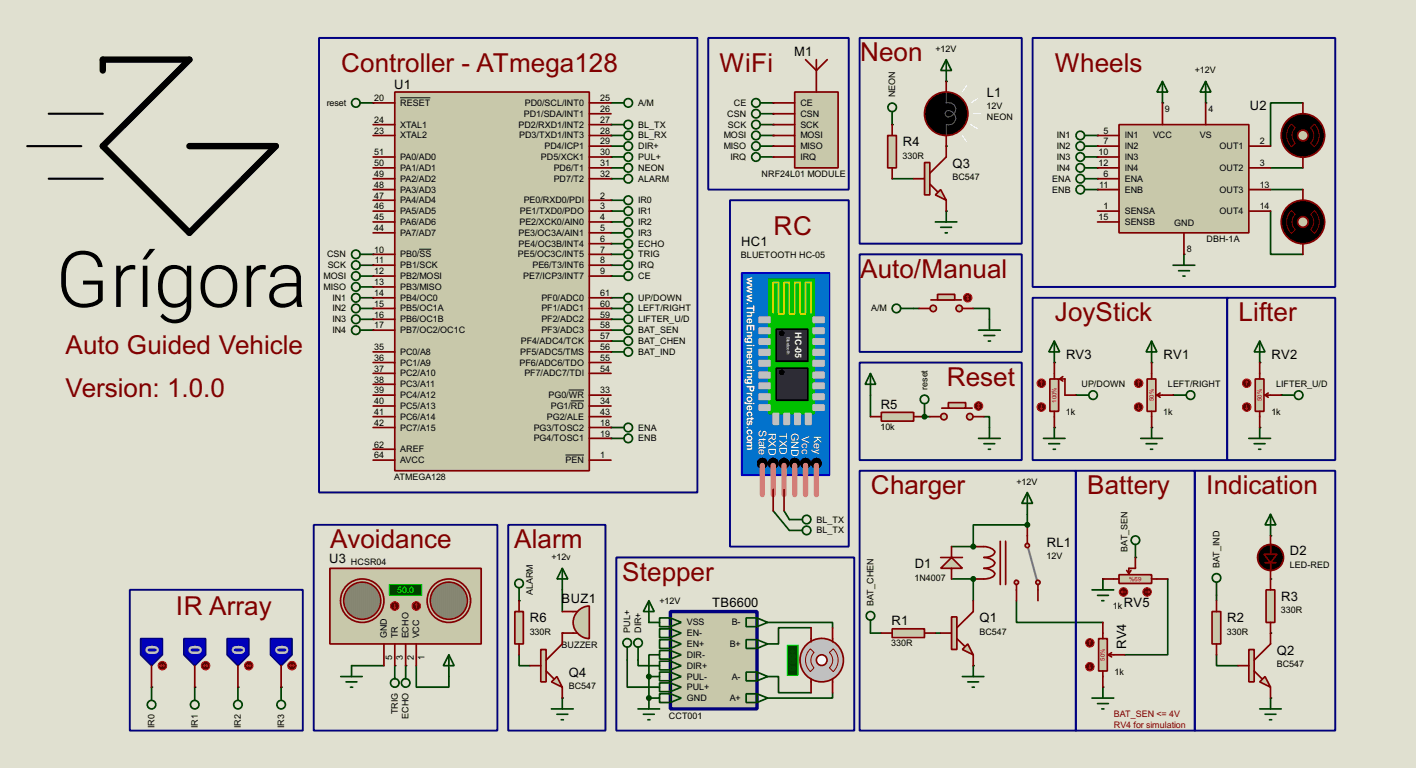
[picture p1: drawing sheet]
<svg xmlns="http://www.w3.org/2000/svg" width="333mm" height="180mm" viewBox="0 0 333 180" stroke-linecap="round" stroke-linejoin="round" font-family="sans-serif">
<path d="M0 0h332.7v180.3h-332.7z" fill="#e0e0d0"/>
<g fill="#004000">
<circle cx="181.7" cy="24.2" r=".2"/>
<circle cx="181.7" cy="29.3" r=".2"/>
<circle cx="181.7" cy="26.7" r=".2"/>
<circle cx="181.7" cy="31.8" r=".2"/>
<circle cx="181.7" cy="34.3" r=".2"/>
<circle cx="181.7" cy="36.9" r=".2"/>
<circle cx="257.9" cy="31.8" r=".2"/>
<circle cx="257.9" cy="34.3" r=".2"/>
<circle cx="257.9" cy="42" r=".2"/>
</g>
<path d="M298.5 39.4h7.6M306.1 24.2h-7.6v10.1" fill="none" stroke="#004000" stroke-width=".4"/>
<circle cx="257.9" cy="44.5" r=".2" fill="#004000"/>
<path d="M298.5 49.6v10.1h7.6M298.5 44.5h7.6" fill="none" stroke="#004000" stroke-width=".4"/>
<g fill="#004000">
<circle cx="257.9" cy="36.9" r=".2"/>
<circle cx="257.9" cy="39.4" r=".2"/>
<circle cx="278.2" cy="59.7" r=".2"/>
<circle cx="283.3" cy="24.2" r=".2"/>
<circle cx="273.1" cy="24.2" r=".2"/>
<circle cx="247.7" cy="100.4" r=".2"/>
<circle cx="247.7" cy="85.1" r=".2"/>
<circle cx="252.8" cy="92.8" r=".2"/>
<circle cx="270.6" cy="100.4" r=".2"/>
<circle cx="270.6" cy="85.1" r=".2"/>
<circle cx="275.6" cy="92.8" r=".2"/>
<circle cx="296" cy="100.4" r=".2"/>
<circle cx="296" cy="85.1" r=".2"/>
<circle cx="301" cy="92.8" r=".2"/>
</g>
<path d="M181.7 119.9l3.8 4.6M184.2 119.9l1.3 2.1M285.8 139.8v1.2M204.5 148.6h2.6M285.8 153.7v2.6h5.1" fill="none" stroke="#004000" stroke-width=".4"/>
<g fill="#004000">
<circle cx="298.5" cy="163.9" r=".2"/>
<circle cx="298.5" cy="148.6" r=".2"/>
<circle cx="298.5" cy="125.8" r=".2"/>
<circle cx="298.5" cy="135.9" r=".2"/>
</g>
<path d="M214.7 72.4h1.3" fill="none" stroke="#004000" stroke-width=".4"/>
<g fill="#004000">
<circle cx="209.6" cy="29.3" r=".2"/>
<circle cx="222.3" cy="19.1" r=".2"/>
</g>
<path d="M209.6 42h5.1M228.7 72.4h3.8v2.6" fill="none" stroke="#004000" stroke-width=".4"/>
<g fill="#004000">
<circle cx="222.3" cy="34.3" r=".2"/>
<circle cx="222.3" cy="49.6" r=".2"/>
</g>
<path d="M231.2 97.8h1.3v2.6" fill="none" stroke="#004000" stroke-width=".4"/>
<circle cx="217.2" cy="97.8" r=".2" fill="#004000"/>
<path d="M217.2 97.8h1.3" fill="none" stroke="#004000" stroke-width=".4"/>
<circle cx="217.2" cy="97.8" r=".2" fill="#004000"/>
<path d="M204.5 92.8v5" fill="none" stroke="#004000" stroke-width=".4"/>
<g fill="#004000">
<circle cx="92.8" cy="156.3" r=".2"/>
<circle cx="95.3" cy="156.3" r=".2"/>
</g>
<path d="M82.6 156.3h7.6M97.8 156.3v5h7.7v-2.5M147.4 155v6.3h7.6M149.9 155v1.3h5.1M152.5 146.1h2.5M152.5 158.8h2.5M152.5 158.8v5.1M155 153.7h-2.5v5.1M180.4 146.1h15.2v1.3M180.4 158.8h2.5v3.8h7.7M190.6 147.4h-7.7v3.8h-2.5M195.6 162.6v1.3h-15.2" fill="none" stroke="#004000" stroke-width=".4"/>
<circle cx="152.5" cy="163.9" r=".2" fill="#004000"/>
<path d="M152.5 163.9h2.5" fill="none" stroke="#004000" stroke-width=".4"/>
<g fill="#004000">
<circle cx="143.6" cy="47" r=".2"/>
<circle cx="143.6" cy="49.6" r=".2"/>
<circle cx="143.6" cy="52.1" r=".2"/>
<circle cx="143.6" cy="54.7" r=".2"/>
<circle cx="143.6" cy="57.2" r=".2"/>
<circle cx="143.6" cy="59.7" r=".2"/>
<circle cx="143.6" cy="62.3" r=".2"/>
<circle cx="143.6" cy="64.8" r=".2"/>
<circle cx="87.7" cy="59.7" r=".2"/>
<circle cx="87.7" cy="62.3" r=".2"/>
<circle cx="87.7" cy="64.8" r=".2"/>
<circle cx="87.7" cy="67.4" r=".2"/>
<circle cx="87.7" cy="69.9" r=".2"/>
<circle cx="87.7" cy="72.4" r=".2"/>
<circle cx="87.7" cy="75" r=".2"/>
<circle cx="87.7" cy="77.5" r=".2"/>
<circle cx="143.6" cy="100.4" r=".2"/>
<circle cx="143.6" cy="102.9" r=".2"/>
<circle cx="87.7" cy="24.2" r=".2"/>
<circle cx="143.6" cy="24.2" r=".2"/>
<circle cx="143.6" cy="29.3" r=".2"/>
<circle cx="143.6" cy="31.8" r=".2"/>
<circle cx="143.6" cy="34.3" r=".2"/>
<circle cx="143.6" cy="36.9" r=".2"/>
<circle cx="143.6" cy="39.4" r=".2"/>
<circle cx="143.6" cy="42" r=".2"/>
<circle cx="143.6" cy="82.6" r=".2"/>
<circle cx="143.6" cy="80.1" r=".2"/>
<circle cx="143.6" cy="77.5" r=".2"/>
<circle cx="143.6" cy="75" r=".2"/>
<circle cx="143.6" cy="72.4" r=".2"/>
<circle cx="143.6" cy="69.9" r=".2"/>
<circle cx="122" cy="141" r=".2"/>
</g>
<path d="M132.1 138.5v5.1M122 153.7v2.6h2.5" fill="none" stroke="#004000" stroke-width=".4"/>
<g fill="#004000">
<circle cx="132.1" cy="148.6" r=".2"/>
<circle cx="132.1" cy="163.9" r=".2"/>
</g>
<path d="M219.8 148.6h1.2" fill="none" stroke="#004000" stroke-width=".4"/>
<g fill="#004000">
<circle cx="228.7" cy="156.3" r=".2"/>
<circle cx="259.1" cy="161.3" r=".2"/>
</g>
<path d="M274.4 135.9v17.8h-10.2M238.8 141v5.1h20.3" fill="none" stroke="#004000" stroke-width=".4"/>
<g fill="#004000">
<circle cx="259.1" cy="135.9" r=".2"/>
<circle cx="266.8" cy="130.9" r=".2"/>
</g>
<path d="M241.4 120.7v2.5" fill="none" stroke="#004000" stroke-width=".4"/>
<circle cx="241.4" cy="123.2" r=".2" fill="#004000"/>
<path d="M241.4 123.2h-12.7v5.1" fill="none" stroke="#004000" stroke-width=".4"/>
<circle cx="228.7" cy="128.3" r=".2" fill="#004000"/>
<path d="M223.6 128.3h5.1M223.6 135.9h5.1" fill="none" stroke="#004000" stroke-width=".4"/>
<circle cx="228.7" cy="135.9" r=".2" fill="#004000"/>
<path d="M228.7 135.9v5.1" fill="none" stroke="#004000" stroke-width=".4"/>
<g fill="#004000">
<circle cx="66.1" cy="161.3" r=".2"/>
<circle cx="55.9" cy="161.3" r=".2"/>
<circle cx="45.8" cy="161.3" r=".2"/>
<circle cx="35.6" cy="161.3" r=".2"/>
</g>
<g fill="none" stroke="#004000" stroke-width=".4">
<path d="M178.6 24.2h3.1M178.6 26.7h3.1M178.6 29.3h3.1M178.6 31.8h3.1M178.6 34.3h3.1M178.6 36.9h3.1M84.6 59.7h3.1M84.6 62.3h3.1M84.6 64.8h3.1M84.6 67.4h3.1M84.6 69.9h3.1"/>
<circle cx="177.6" cy="26.7" r="1"/>
<circle cx="177.6" cy="29.3" r="1"/>
<circle cx="177.6" cy="36.9" r="1"/>
<circle cx="177.6" cy="31.8" r="1"/>
<circle cx="177.6" cy="34.3" r="1"/>
<circle cx="177.6" cy="24.2" r="1"/>
<circle cx="83.6" cy="59.7" r="1"/>
<circle cx="83.6" cy="69.9" r="1"/>
<circle cx="83.6" cy="67.4" r="1"/>
<circle cx="83.6" cy="64.8" r="1"/>
<circle cx="83.6" cy="62.3" r="1"/>
</g>
<path d="M186.7 21.6h10.2v17.8h-10.2z" fill="#c8c8aa" stroke="#800000" stroke-width=".4"/>
<path d="M189.3 14l2.5 2.6 2.6-2.6M191.8 14v7.6M181.7 24.2h5M181.7 29.3h5M181.7 26.7h5M181.7 31.8h5M181.7 34.3h5M181.7 36.9h5" fill="none" stroke="#800000" stroke-width=".4"/>
<circle cx="306.1" cy="31.8" r="5.1" fill="#000" stroke="#800000" stroke-width=".4"/>
<path d="M303.4 29.1l.9 .9a2.53 2.53 0 0 0 0 3.6l-.9 .9a3.7 3.7 0 0 1 0-5.4zM307.9 30l.9-.9a3.7 3.7 0 0 1 0 5.4l-.9-.9a2.54 2.54 0 0 0 0-3.6z" fill="none" stroke="#800000" stroke-width=".23"/>
<circle cx="306.1" cy="31.8" r="1.25" fill="#c8c8aa" stroke="#800000" stroke-width=".4"/>
<path d="M306.1 24.2v2.5M306.1 36.9v2.5" fill="none" stroke="#800000" stroke-width=".4"/>
<circle cx="306.1" cy="52.1" r="5.1" fill="#000" stroke="#800000" stroke-width=".4"/>
<path d="M303.4 49.4l.9 .9a2.54 2.54 0 0 0 0 3.6l-.9 .9a3.8 3.8 0 0 1 0-5.4zM308.8 49.4a3.8 3.8 0 0 1 0 5.4l-.9-.9a2.54 2.54 0 0 0 0-3.6z" fill="none" stroke="#800000" stroke-width=".23"/>
<circle cx="306.1" cy="52.1" r="1.25" fill="#c8c8aa" stroke="#800000" stroke-width=".4"/>
<path d="M306.1 44.5v2.5M306.1 57.2v2.5" fill="none" stroke="#800000" stroke-width=".4"/>
<g fill="none" stroke="#004000" stroke-width=".4">
<path d="M273.1 19.1l1.3 2.5h-2.6zM273.1 19.1v5.1M283.3 19.1l1.2 2.5h-2.5zM283.3 19.1v5.1M254.8 31.8h3.1M254.8 34.3h3.1M254.8 36.9h3.1M254.8 39.4h3.1M254.8 42h3.1M254.8 44.5h3.1M278.2 59.7v2.6M84.6 72.4h3.1"/>
<path d="M84.6 75h3.1M84.6 77.5h3.1M143.6 64.8h3M143.6 62.3h3M275.6 62.3h5.1M276.9 63.6h2.6M277.9 64.8h.5M143.6 100.4h3M143.6 102.9h3"/>
<circle cx="253.8" cy="31.8" r="1"/>
<circle cx="253.8" cy="39.4" r="1"/>
<circle cx="253.8" cy="36.9" r="1"/>
<circle cx="253.8" cy="34.3" r="1"/>
<circle cx="253.8" cy="44.5" r="1"/>
<circle cx="253.8" cy="42" r="1"/>
<circle cx="83.6" cy="77.5" r="1"/>
<circle cx="83.6" cy="75" r="1"/>
<circle cx="83.6" cy="72.4" r="1"/>
<circle cx="147.6" cy="64.8" r="1"/>
<circle cx="147.6" cy="62.3" r="1"/>
<circle cx="147.6" cy="102.9" r="1"/>
<circle cx="147.6" cy="100.4" r="1"/>
</g>
<path d="M262.9 29.3h30.5v25.4h-30.5z" fill="#c8c8aa" stroke="#800000" stroke-width=".4"/>
<g fill="none" stroke="#800000" stroke-width=".4">
<path d="M257.9 31.8h5M257.9 34.3h5M257.9 39.4h5M257.9 36.9h5M273.1 24.2v5.1M283.3 24.2v5.1M293.4 34.3h5.1M293.4 39.4h5.1M257.9 42h5M257.9 44.5h5M257.9 49.6h5M257.9 52.1h5"/>
<path d="M278.2 54.7v5M293.4 44.5h5.1M293.4 49.6h5.1"/>
</g>
<g fill="none" stroke="#004000" stroke-width=".4">
<path d="M143.6 69.9h3M143.6 72.4h3M143.6 75h3M247.7 80.1l1.3 2.5h-2.6zM247.7 80.1v5M252.8 92.8h3M270.6 80.1l1.2 2.5h-2.5zM270.6 80.1v5M296 80.1l1.2 2.5h-2.5zM296 80.1v5M245.2 102.9h5M246.4 104.2h2.6"/>
<path d="M247.5 105.5h.5M247.7 100.4v2.5M268 102.9h5.1M269.3 104.2h2.5M270.3 105.5h.5M270.6 100.4v2.5M293.4 102.9h5.1M294.7 104.2h2.5M295.7 105.5h.5M296 100.4v2.5"/>
<circle cx="147.6" cy="72.4" r="1"/>
<circle cx="147.6" cy="75" r="1"/>
<circle cx="147.6" cy="69.9" r="1"/>
<circle cx="256.8" cy="92.8" r="1"/>
</g>
<path d="M242.6 69.9h45.7v38.1h-45.7z" fill="none" stroke="#000080" stroke-width=".45"/>
<path d="M246.7 89h2v7.6h-2z" fill="#c8c8aa" stroke="#800000" stroke-width=".4"/>
<path d="M247.7 85.1v3.9M247.7 96.6v3.8M249 89l.7 .5M249 89h1.2v3.8h2.6M249.7 88.4l-.7 .6" fill="none" stroke="#800000" stroke-width=".4"/>
<circle cx="244.6" cy="90" r="1" fill="#400000" stroke="#f00" stroke-width=".23"/>
<path d="M244.7 89.5l-.3 .2M244.7 89.5l.2 .2M244.7 89.5v1" fill="none" stroke="#f00" stroke-width=".23"/>
<circle cx="244.6" cy="95.6" r="1" fill="#400000" stroke="#f00" stroke-width=".23"/>
<path d="M244.4 95.8l.3 .3M244.7 95.1v1M244.9 95.8l-.2 .3" fill="none" stroke="#f00" stroke-width=".23"/>
<g fill="none" stroke="#004000" stroke-width=".4">
<path d="M275.6 92.8h3.1"/>
<circle cx="279.7" cy="92.8" r="1"/>
</g>
<path d="M269.5 89h2.1v7.6h-2.1z" fill="#c8c8aa" stroke="#800000" stroke-width=".4"/>
<path d="M270.6 85.1v3.9M270.6 96.6v3.8M271.8 92.8l.8 .5M271.8 92.8h3.8M272.6 92.3l-.8 .5" fill="none" stroke="#800000" stroke-width=".4"/>
<circle cx="267.5" cy="90" r="1" fill="#400000" stroke="#f00" stroke-width=".23"/>
<path d="M267.5 89.5l-.2 .2M267.5 89.5l.3 .2M267.5 89.5v1" fill="none" stroke="#f00" stroke-width=".23"/>
<circle cx="267.5" cy="95.6" r="1" fill="#400000" stroke="#f00" stroke-width=".23"/>
<path d="M267.3 95.8l.2 .3M267.5 95.1v1M267.8 95.8l-.3 .3" fill="none" stroke="#f00" stroke-width=".23"/>
<g fill="none" stroke="#004000" stroke-width=".4">
<path d="M301 92.8h3.1"/>
<circle cx="305.1" cy="92.8" r="1"/>
</g>
<path d="M294.9 89h2.1v7.6h-2.1z" fill="#c8c8aa" stroke="#800000" stroke-width=".4"/>
<path d="M296 85.1v3.9M296 96.6v3.8M297.2 92.8l.8 .5M297.2 92.8h3.8M298 92.3l-.8 .5" fill="none" stroke="#800000" stroke-width=".4"/>
<circle cx="292.9" cy="90" r="1" fill="#400000" stroke="#f00" stroke-width=".23"/>
<path d="M292.9 89.5l-.2 .2M292.9 89.5l.3 .2M292.9 89.5v1" fill="none" stroke="#f00" stroke-width=".23"/>
<circle cx="292.9" cy="95.6" r="1" fill="#400000" stroke="#f00" stroke-width=".23"/>
<path d="M292.7 95.8l.2 .3M292.9 95.1v1M293.2 95.8l-.3 .3" fill="none" stroke="#f00" stroke-width=".23"/>
<path d="M242.6 8.9h71.1v58.5h-71.1zM288.3 69.9h25.4v38.1h-25.4z" fill="none" stroke="#000080" stroke-width=".45"/>
<path d="M174.3 64.1h20.6v47.5h-20.6z" fill-rule="evenodd" fill="#0272cc" stroke="#0000c0" stroke-width=".4"/>
<path d="M180.6 65.6h10.7v31.5h-10.7z" fill-rule="evenodd" fill="#00c000" stroke="#00c000" stroke-width=".4"/>
<path d="M181.7 73.5v-7.2h1.2v7.2M182.9 73.7h1.3M184.2 73.5v-7.2h1.3v7.2M185.5 73.7h1.2M186.7 73.5v-7.2h1.3v7.2M188 73.7h1.3M189.3 73.5v-7.2h1.3v7.2" fill="none" stroke="#d9d300" stroke-width=".4"/>
<path d="M182.4 77.3h7.4v7.6h-7.4z" fill="#2c2c2c" stroke="#000" stroke-width=".4"/>
<circle cx="183.6" cy="78.3" r=".55" fill="#000" stroke="#000" stroke-width=".23"/>
<path d="M182.4 86.4h7.4v7.6h-7.4z" fill="#2c2c2c" stroke="#000" stroke-width=".4"/>
<g fill="#000" stroke="#000" stroke-width=".23">
<circle cx="183.6" cy="87.4" r=".55"/>
<circle cx="179.1" cy="108.8" r="1.2"/>
<circle cx="181.6" cy="108.8" r="1.2"/>
<circle cx="184.2" cy="108.8" r="1.2"/>
<circle cx="186.7" cy="108.8" r="1.2"/>
<circle cx="189.2" cy="108.8" r="1.2"/>
<circle cx="191.8" cy="108.8" r="1.2"/>
</g>
<g fill="#c0c0c0" stroke="#c0c0c0" stroke-width=".4">
<path d="M191.1 74.5h2.5v1.2h-2.5z"/>
<path d="M191.1 77h2.5v1.3h-2.5z"/>
<path d="M191.1 79.6h2.5v1.2h-2.5z"/>
<path d="M191.1 82.1h2.5v1.3h-2.5z"/>
<path d="M191.1 84.6h2.5v1.3h-2.5z"/>
<path d="M191.1 87.4h2.5v1.3h-2.5z"/>
<path d="M178.4 74.5h2.5v1.2h-2.5z"/>
<path d="M178.4 77h2.5v1.3h-2.5z"/>
<path d="M178.4 79.6h2.5v1.2h-2.5z"/>
<path d="M178.4 82.1h2.5v1.3h-2.5z"/>
<path d="M178.4 84.6h2.5v1.3h-2.5z"/>
<path d="M178.4 87.4h2.5v1.3h-2.5z"/>
<path d="M178.4 90h2.5v1.2h-2.5z"/>
<path d="M178.4 92.5h2.5v1.3h-2.5z"/>
<path d="M178.4 95.1h2.5v1.2h-2.5z"/>
<path d="M191.1 90h2.5v1.2h-2.5z"/>
<path d="M191.1 92.5h2.5v1.3h-2.5z"/>
<path d="M191.1 95.1h2.5v1.2h-2.5z"/>
<path d="M189.3 97.1h1.3v2.5h-1.3z"/>
<path d="M186.7 97.1h1.3v2.5h-1.3z"/>
<path d="M184.2 97.1h1.3v2.5h-1.3z"/>
<path d="M181.7 97.1h1.2v2.5h-1.2z"/>
</g>
<path d="M179.1 109.3v6.8M181.7 109.3v6.8M184.2 109.3v6.8M186.7 109.3v6.8M189.3 109.3v6.8M191.8 109.3v6.8" fill="none" stroke="#ff8080" stroke-width="1.3"/>
<path d="M181.7 114.9v5M184.2 114.9v5" fill="none" stroke="#800000" stroke-width=".4"/>
<g fill="none" stroke="#004000" stroke-width=".4">
<path d="M143.6 77.5h3M143.6 80.1h3M143.6 82.6h3M185.5 122h3M185.5 124.5h3M204.5 145.6v3"/>
<circle cx="147.6" cy="77.5" r="1"/>
<circle cx="147.6" cy="82.6" r="1"/>
<circle cx="147.6" cy="80.1" r="1"/>
<circle cx="189.5" cy="122" r="1"/>
<circle cx="189.5" cy="124.5" r="1"/>
<circle cx="204.5" cy="144.6" r="1"/>
</g>
<path d="M166.4 8.9h33v35.6h-33zM171.5 47h27.9v81.3h-27.9z" fill="none" stroke="#000080" stroke-width=".45"/>
<path d="M209.6 147.6h7.6v2.1h-7.6z" fill="#c8c8aa" stroke="#800000" stroke-width=".4"/>
<path d="M207.1 148.6h2.5M217.2 148.6h2.6" fill="none" stroke="#800000" stroke-width=".4"/>
<g fill="none" stroke="#004000" stroke-width=".4">
<path d="M285.8 136.7v3.1"/>
<circle cx="285.8" cy="135.7" r="1"/>
</g>
<path d="M284.8 143.6h2v7.6h-2z" fill="#c8c8aa" stroke="#800000" stroke-width=".4"/>
<path d="M285.8 141v2.6M285.8 151.2v2.5" fill="none" stroke="#800000" stroke-width=".4"/>
<path d="M296 166.4h5M297.2 167.7h2.6M298.3 169h.5M298.5 163.9v2.5" fill="none" stroke="#004000" stroke-width=".4"/>
<path d="M296 160.1l1.2-1.3 1.3 2.5z" fill="#c8c8aa" stroke="#800000" stroke-width=".4"/>
<path d="M293.4 152.5h1.3v7.6h-1.3z" fill="#c8c8aa" stroke="#800000" stroke-width=".4"/>
<path d="M290.9 156.3h2.5M294.7 157.5l1.8 1.8M298.5 148.6v2.6l-3.8 3.8M298.5 161.3v2.6" fill="none" stroke="#800000" stroke-width=".4"/>
<path d="M297.5 138.5h2v7.6h-2z" fill="#c8c8aa" stroke="#800000" stroke-width=".4"/>
<path d="M297.2 132.1h2.6M298.5 125.8v4.3M298.5 132.1v6.4M298.5 146.1v2.5" fill="none" stroke="#800000" stroke-width=".4"/>
<path d="M298.5 120.7l1.3 2.5h-2.6zM298.5 120.7v5.1" fill="none" stroke="#004000" stroke-width=".4"/>
<g fill="#000" stroke="#800000" stroke-width=".4">
<path d="M297 130.1h3l-1.5 2z"/>
<circle cx="298.5" cy="130.9" r="3.1"/>
</g>
<path d="M202 110.5h50.8v61h-50.8zM252.8 110.5h27.9v61h-27.9zM280.7 110.5h33v61h-33z" fill="none" stroke="#000080" stroke-width=".45"/>
<g fill="#c8c8aa" stroke="#800000" stroke-width=".4">
<circle cx="225.3" cy="72.4" r=".75"/>
<circle cx="219.2" cy="72.4" r=".75"/>
</g>
<path d="M218.7 70.4h7.2" fill="none" stroke="#800000" stroke-width=".4"/>
<path d="M220.3 69.1h4v1.3h-4z" fill="#c8c8aa" stroke="#800000" stroke-width=".4"/>
<path d="M216 72.4h2.5M226.1 72.4h2.6" fill="none" stroke="#800000" stroke-width=".4"/>
<circle cx="227.3" cy="69.9" r="1" fill="#400000" stroke="#f00" stroke-width=".23"/>
<path d="M227.1 70.2l.3 .2M227.4 69.4v1M227.4 69.4l-.3 .3M227.4 69.4l.2 .3M227.6 70.2l-.2 .2" fill="none" stroke="#f00" stroke-width=".23"/>
<g fill="none" stroke="#004000" stroke-width=".4">
<path d="M209.6 26.2v3.1M211.6 72.4h3.1"/>
<circle cx="209.6" cy="25.2" r="1"/>
<circle cx="210.6" cy="72.4" r="1"/>
</g>
<path d="M208.6 31.8h2v7.6h-2z" fill="#c8c8aa" stroke="#800000" stroke-width=".4"/>
<path d="M222.3 19.1v2.5M209.6 29.3v2.5M209.6 39.4v2.6M222.3 31.8v2.5" fill="none" stroke="#800000" stroke-width=".4"/>
<path d="M222.3 14l1.3 2.6h-2.6zM222.3 14v5.1M219.8 52.1h5M221 53.4h2.6M222.1 54.7h.5M222.3 49.6v2.5M229.9 77.5h5.1M231.2 78.8h2.5M232.5 75v2.5M232.2 80.1h.5" fill="none" stroke="#004000" stroke-width=".4"/>
<circle cx="222.3" cy="26.7" r="5.1" fill="#000" stroke="#800000" stroke-width=".4"/>
<path d="M222.3 21.6v2.6a1.68 1.68 0 0 1 2.2 1.1 1.68 1.68 0 0 1-1.4 2.1 .8 .8 0 0 1-1-1 .8 .8 0 0 1 1.4-.2 1.65 1.65 0 0 1 .9 2.1 1.65 1.65 0 0 1-2.1 1v2.5" fill="none" stroke="#606060" stroke-width=".25"/>
<path d="M226.1 31.8l1 1.5M227.1 20.1l-1 1.5M228.1 29.3l1.6 1M228.7 26.7h1.7M229.7 23.2l-1.6 1" fill="none" stroke="#feffff" stroke-width=".25"/>
<path d="M219.8 45.8l1.2-1.3 1.3 2.5z" fill="#c8c8aa" stroke="#800000" stroke-width=".4"/>
<path d="M217.2 38.2h1.3v7.6h-1.3z" fill="#c8c8aa" stroke="#800000" stroke-width=".4"/>
<path d="M222.3 34.3v2.6l-3.8 3.8M214.7 42h2.5M218.5 43.2l1.8 1.8M222.3 47v2.6" fill="none" stroke="#800000" stroke-width=".4"/>
<path d="M75 8.9h88.9v106.7h-88.9zM202 8.9h38.1v48.3h-38.1zM202 59.7h38.1v22.9h-38.1zM202 85.1h38.1v22.9h-38.1z" fill="none" stroke="#000080" stroke-width=".45"/>
<g fill="#c8c8aa" stroke="#800000" stroke-width=".4">
<circle cx="227.8" cy="97.8" r=".75"/>
<circle cx="221.7" cy="97.8" r=".75"/>
</g>
<path d="M221.3 95.8h7.1" fill="none" stroke="#800000" stroke-width=".4"/>
<path d="M222.8 94.5h4.1v1.3h-4.1z" fill="#c8c8aa" stroke="#800000" stroke-width=".4"/>
<path d="M218.5 97.8h2.5M228.7 97.8h2.5" fill="none" stroke="#800000" stroke-width=".4"/>
<circle cx="229.9" cy="95.3" r="1" fill="#400000" stroke="#f00" stroke-width=".23"/>
<path d="M229.7 95.6l.2 .2M229.9 94.8v1M229.9 94.8l-.2 .3M229.9 94.8l.3 .3M230.2 95.6l-.3 .2" fill="none" stroke="#f00" stroke-width=".23"/>
<g fill="none" stroke="#004000" stroke-width=".4">
<path d="M217.2 94.8v3M229.9 102.9h5.1M231.2 104.2h2.5M232.2 105.5h.5M232.5 100.4v2.5"/>
<circle cx="217.2" cy="93.8" r="1"/>
</g>
<path d="M207.1 96.8h7.6v2.1h-7.6z" fill="#c8c8aa" stroke="#800000" stroke-width=".4"/>
<path d="M204.5 97.8h2.6M214.7 97.8h2.5" fill="none" stroke="#800000" stroke-width=".4"/>
<circle cx="217.2" cy="97.8" r=".5" fill="#004000" stroke="#004000" stroke-width=".4"/>
<g fill="none" stroke="#004000" stroke-width=".4">
<path d="M143.6 29.3h3M143.6 31.8h3M143.6 39.4h3M204.5 87.7l1.3 2.5h-2.5zM204.5 87.7v5.1"/>
<circle cx="147.6" cy="31.8" r="1"/>
<circle cx="147.6" cy="39.4" r="1"/>
<circle cx="147.6" cy="29.3" r="1"/>
</g>
<circle cx="193" cy="155" r="5.1" fill="#c0c0c0" stroke="#800000" stroke-width=".4"/>
<circle cx="193" cy="155" r="1.25" fill="#feffff" stroke="#800000" stroke-width=".4"/>
<path d="M190.6 149.9v.8M190.6 159.3v.8M195.6 149.9v.8M195.6 159.3v.8" fill="none" stroke="#800000" stroke-width=".4"/>
<path d="M185 151.4h2.5v7.2h-2.5z" fill="#004000" stroke="#0f0" stroke-width=".23"/>
<path d="M190.4 152.3l.9 .9a2.54 2.54 0 0 0 0 3.6l-.9 .9a3.7 3.7 0 0 1 0-5.4zM194.9 153.2l.9-.9a3.7 3.7 0 0 1 0 5.4l-.9-.9a2.45 2.45 0 0 0 0-3.6z" fill="none" stroke="#800000" stroke-width=".23"/>
<path d="M190.6 147.4v2.5M195.6 147.4v2.5M190.6 160.1v2.5M195.6 160.1v2.5" fill="none" stroke="#800000" stroke-width=".4"/>
<g fill="none" stroke="#004000" stroke-width=".4">
<path d="M84.6 24.2h3.1M143.6 34.3h3M143.6 36.9h3M92.8 156.3v3M95.3 156.3v3M147.4 151.9v3.1M149.9 151.9v3.1"/>
<circle cx="83.6" cy="24.2" r="1"/>
<circle cx="147.6" cy="36.9" r="1"/>
<circle cx="147.6" cy="34.3" r="1"/>
<circle cx="147.3" cy="150.9" r="1"/>
<circle cx="149.9" cy="150.9" r="1"/>
<circle cx="92.7" cy="160.3" r="1"/>
<circle cx="95.3" cy="160.3" r="1"/>
</g>
<path d="M77.5 133.4h35.6v17.8h-35.6z" fill="#c8c8aa" stroke="#800000" stroke-width=".4"/>
<g fill="#c8c8aa" stroke="#800000" stroke-width=".4">
<circle cx="85.1" cy="141" r="5.1"/>
<circle cx="105.4" cy="141" r="5.1"/>
</g>
<circle cx="85.1" cy="141" r="4.4" fill="#c8c8aa"/>
<circle cx="85.1" cy="141" r="4.4" fill="#000"/>
<circle cx="85.1" cy="141" r="4.4" fill="none" stroke="#c8c8aa" stroke-width=".4"/>
<circle cx="85.1" cy="141" r="4.4" fill="none" stroke="#800000" stroke-width=".4"/>
<circle cx="105.4" cy="141" r="4.4" fill="#c8c8aa"/>
<circle cx="105.4" cy="141" r="4.4" fill="#000"/>
<circle cx="105.4" cy="141" r="4.4" fill="none" stroke="#c8c8aa" stroke-width=".4"/>
<circle cx="105.4" cy="141" r="4.4" fill="none" stroke="#800000" stroke-width=".4"/>
<path d="M91.5 137.2h7.6v2.6h-7.6z" fill="#004000" stroke="#0f0" stroke-width=".23"/>
<path d="M90.2 151.2v5.1M92.8 151.2v5.1M95.3 151.2v5.1M97.8 151.2v5.1" fill="none" stroke="#800000" stroke-width=".4"/>
<circle cx="97.8" cy="142.3" r="1" fill="#400000" stroke="#f00" stroke-width=".23"/>
<path d="M97.8 141.8l-.2 .2M97.8 141.8l.3 .2M97.8 141.8v1" fill="none" stroke="#f00" stroke-width=".23"/>
<circle cx="92.7" cy="142.3" r="1" fill="#400000" stroke="#f00" stroke-width=".23"/>
<path d="M92.5 142.5l.3 .3M92.8 141.8v1M93 142.5l-.2 .3" fill="none" stroke="#f00" stroke-width=".23"/>
<g fill="none" stroke="#004000" stroke-width=".4">
<path d="M143.6 59.7h3M143.6 57.2h3M143.6 54.7h3M143.6 52.1h3M143.6 49.6h3M143.6 47h3M80.1 158.8h5M82.6 156.3v2.5M105.5 153.7l1.2 2.6h-2.5zM105.5 153.7v5.1M81.3 160.1h2.6M82.4 161.3h.5"/>
<circle cx="147.6" cy="49.6" r="1"/>
<circle cx="147.6" cy="47" r="1"/>
<circle cx="147.6" cy="57.2" r="1"/>
<circle cx="147.6" cy="54.7" r="1"/>
<circle cx="147.6" cy="59.7" r="1"/>
<circle cx="147.6" cy="52.1" r="1"/>
</g>
<path d="M157.5 143.6h20.4v22.8h-20.4z" fill="#c8c8aa" stroke="#000080" stroke-width=".8"/>
<g fill="none" stroke="#004000" stroke-width=".4">
<path d="M143.6 24.2h3M143.6 42h3M152.5 141l1.2 2.6h-2.5zM152.5 141v5.1M155 147.6h2.5l2.6 1-2.6 1.1h-2.5zM155 150.2h2.5l2.6 1-2.6 1h-2.5zM155 152.7h2.5l2.6 1-2.6 1h-2.5zM155 155.2h2.5l2.6 1.1-2.6 1h-2.5zM155 157.8h2.5l2.6 1-2.6 1h-2.5zM155 145.1h2.5l2.6 1-2.6 1h-2.5zM157.5 145.1v2M157.5 147.6v2.1"/>
<path d="M157.5 150.2v2M157.5 152.7v2M157.5 155.2v2.1M157.5 157.8v2M175.3 145.1h2.6l2.5 1-2.5 1h-2.6zM175.3 150.2h2.6l2.5 1-2.5 1h-2.6zM175.3 157.8h2.6l2.5 1-2.5 1h-2.6zM177.9 145.1v2M177.9 150.2v2M177.9 157.8v2M149.9 166.4h5.1M151.2 167.7h2.5"/>
<path d="M152.2 169h.5M152.5 163.9v2.5M155 160.3h2.5l2.6 1-2.6 1.1h-2.5zM155 162.9h2.5l2.6 1-2.6 1h-2.5zM157.5 160.3v2.1M157.5 162.9v2M175.3 162.9h2.6l2.5 1-2.5 1h-2.6zM177.9 162.9v2"/>
<circle cx="147.6" cy="24.2" r="1"/>
<circle cx="147.6" cy="42" r="1"/>
</g>
<g fill="#004000" stroke="#004000" stroke-width=".4">
<circle cx="152.4" cy="158.8" r=".5"/>
<circle cx="152.4" cy="163.9" r=".5"/>
</g>
<path d="M92.8 21.6h45.7v88.9h-45.7z" fill="#c8c8aa" stroke="#800000" stroke-width=".4"/>
<g fill="none" stroke="#800000" stroke-width=".4">
<path d="M87.7 24.2h5.1M87.7 31.8h5.1M87.7 29.3h5.1M87.7 36.9h5.1M87.7 39.4h5.1M138.5 24.2h5.1M138.5 31.8h5.1M138.5 29.3h5.1M138.5 26.7h5.1M138.5 34.3h5.1M138.5 36.9h5.1M138.5 39.4h5.1"/>
<path d="M87.7 47h5.1M87.7 49.6h5.1M87.7 52.1h5.1M87.7 54.7h5.1M87.7 59.7h5.1M87.7 42h5.1M87.7 44.5h5.1M138.5 47h5.1M138.5 49.6h5.1M138.5 52.1h5.1M138.5 54.7h5.1M138.5 57.2h5.1"/>
<path d="M138.5 59.7h5.1M138.5 42h5.1M87.7 62.3h5.1M87.7 64.8h5.1M87.7 67.4h5.1M87.7 69.9h5.1M87.7 72.4h5.1M87.7 75h5.1M87.7 77.5h5.1M138.5 62.3h5.1M138.5 64.8h5.1M138.5 69.9h5.1"/>
<path d="M138.5 72.4h5.1M138.5 75h5.1M138.5 77.5h5.1M87.7 92.8h5.1M87.7 95.3h5.1M87.7 82.6h5.1M87.7 85.1h5.1M87.7 87.7h5.1M87.7 90.2h5.1M87.7 97.8h5.1M138.5 92.8h5.1M138.5 95.3h5.1"/>
<path d="M138.5 82.6h5.1M138.5 85.1h5.1M138.5 87.7h5.1M138.5 97.8h5.1M138.5 80.1h5.1M87.7 100.4h5.1M87.7 105.5h5.1M87.7 108h5.1M138.5 100.4h5.1M138.5 102.9h5.1M138.5 108h5.1"/>
</g>
<path d="M94 23h7.1M98.5 58.5h2.8M133.6 91.6h3.6M134.1 94.1h3.1M132.9 106.8h4.3" fill="none" stroke="#000" stroke-width=".23"/>
<path d="M135.8 143.4a3.8 3.8 0 0 1 2.7-1.1v7.6a3.8 3.8 0 0 1-3.5-2.4 3.8 3.8 0 0 1 .8-4.1z" fill-rule="evenodd" fill="#c8c8aa" stroke="#800000" stroke-width=".4"/>
<path d="M132.1 148.6h3.6M132.1 143.6h3.6" fill="none" stroke="#800000" stroke-width=".4"/>
<g fill="none" stroke="#004000" stroke-width=".4">
<path d="M122 138v3"/>
<circle cx="121.9" cy="137" r="1"/>
</g>
<path d="M121 143.6h2v7.6h-2z" fill="#c8c8aa" stroke="#800000" stroke-width=".4"/>
<path d="M122 141v2.6M122 151.2v2.5" fill="none" stroke="#800000" stroke-width=".4"/>
<path d="M132.1 133.4l1.3 2.5h-2.5zM132.1 133.4v5.1M129.6 166.4h5.1M130.9 167.7h2.5M131.9 169h.5M132.1 163.9v2.5" fill="none" stroke="#004000" stroke-width=".4"/>
<path d="M129.6 160.1l1.3-1.3 1.2 2.5z" fill="#c8c8aa" stroke="#800000" stroke-width=".4"/>
<path d="M127.1 152.5h1.2v7.6h-1.2z" fill="#c8c8aa" stroke="#800000" stroke-width=".4"/>
<path d="M124.5 156.3h2.6M128.3 157.5l1.8 1.8M132.1 148.6v2.6l-3.8 3.8M132.1 161.3v2.6" fill="none" stroke="#800000" stroke-width=".4"/>
<path d="M119.4 123.2h22.9v48.3h-22.9zM144.8 130.9h55.9v40.6h-55.9z" fill="none" stroke="#000080" stroke-width=".45"/>
<path d="M226.1 158.8h5.1M228.7 156.3v2.5M227.4 160.1h2.5M228.4 161.3h.5" fill="none" stroke="#004000" stroke-width=".4"/>
<path d="M227.4 151.2l1.3 2.5-2.6-1.2z" fill="#c8c8aa" stroke="#800000" stroke-width=".4"/>
<path d="M223.6 144.8h1.2v7.7h-1.2z" fill="#c8c8aa" stroke="#800000" stroke-width=".4"/>
<path d="M221 148.6h2.6M224.8 149.9l1.8 1.8M228.7 141v2.6l-3.9 3.8M228.7 153.7v2.6" fill="none" stroke="#800000" stroke-width=".4"/>
<path d="M241.6 128.8l2 7.4" fill="none" stroke="#808080" stroke-width=".5"/>
<g fill="#c8c8aa" stroke="#800000" stroke-width=".4">
<circle cx="241.3" cy="128.1" r=".5"/>
<circle cx="243.8" cy="136.7" r=".5"/>
</g>
<path d="M243.9 137.2v1.3" fill="none" stroke="#800000" stroke-width=".4"/>
<circle cx="238.8" cy="136.7" r=".5" fill="#c8c8aa" stroke="#800000" stroke-width=".4"/>
<path d="M228.7 128.3a7.1 7.1 0 0 1 4.2 .4 .89 .89 0 0 1 .8 .9 .89 .89 0 0 1-.8 .9l-1.7 .4a2.68 2.68 0 0 1 2.5 1.2 2.33 2.33 0 0 1-2.5 1.3 2.68 2.68 0 0 1 2.5 1.3 2.31 2.31 0 0 1-2.5 1.2h-2.5M235 127.1v10.1M236.3 127.1v10.1M238.8 137.2v3.8M241.4 123.2v4.4M243.9 138.5v2.5" fill="none" stroke="#800000" stroke-width=".4"/>
<path d="M256.6 163.9h5.1M257.9 165.2h2.5M258.9 166.4h.5M259.1 161.3v2.6" fill="none" stroke="#004000" stroke-width=".4"/>
<path d="M258.1 149.9h2.1v7.6h-2.1z" fill="#c8c8aa" stroke="#800000" stroke-width=".4"/>
<path d="M259.1 146.1v3.8M259.1 157.5v3.8M260.4 153.7l.8 .5M260.4 153.7h3.8M261.2 153.2l-.8 .5" fill="none" stroke="#800000" stroke-width=".4"/>
<circle cx="256" cy="150.9" r="1" fill="#400000" stroke="#f00" stroke-width=".23"/>
<path d="M256.1 150.4l-.3 .3M256.1 150.4l.2 .3M256.1 150.4v1" fill="none" stroke="#f00" stroke-width=".23"/>
<circle cx="256" cy="156.5" r="1" fill="#400000" stroke="#f00" stroke-width=".23"/>
<path d="M255.8 156.8l.3 .2M256.1 156v1M256.3 156.8l-.2 .2" fill="none" stroke="#f00" stroke-width=".23"/>
<g fill="none" stroke="#004000" stroke-width=".4">
<path d="M256.6 138.5h5.1M257.9 139.8h2.5M259.1 135.9v2.6M266.8 127.8v3.1M258.9 141h.5"/>
<circle cx="266.7" cy="126.8" r="1"/>
</g>
<path d="M262.9 134.9h7.7v2.1h-7.7z" fill="#c8c8aa" stroke="#800000" stroke-width=".4"/>
<path d="M259.1 135.9h3.8M264.7 133.9l.5 .8M265.7 133.9l-.5 .8M266.8 130.9v2.5h-1.6v1.3M270.6 135.9h3.8" fill="none" stroke="#800000" stroke-width=".4"/>
<circle cx="263.9" cy="139" r="1" fill="#400000" stroke="#f00" stroke-width=".23"/>
<path d="M263.5 139l.2 .2M263.5 139h1M263.7 138.7l-.2 .3" fill="none" stroke="#f00" stroke-width=".23"/>
<circle cx="269.5" cy="139" r="1" fill="#400000" stroke="#f00" stroke-width=".23"/>
<path d="M269 139h1.1M269.8 138.7l.3 .3M270.1 139l-.3 .2" fill="none" stroke="#f00" stroke-width=".23"/>
<path d="M241.4 115.6l1.2 2.6h-2.5zM241.4 115.6v5.1" fill="none" stroke="#004000" stroke-width=".4"/>
<circle cx="241.3" cy="123.2" r=".5" fill="#004000" stroke="#004000" stroke-width=".4"/>
<path d="M221 133.4l2.6-2.5 2.5 2.5z" fill="#c8c8aa" stroke="#800000" stroke-width=".4"/>
<path d="M221 130.9h5.1M223.6 128.3v2.6M223.6 133.4v2.5" fill="none" stroke="#800000" stroke-width=".4"/>
<g fill="#004000" stroke="#004000" stroke-width=".4">
<circle cx="228.6" cy="128.3" r=".5"/>
<circle cx="228.6" cy="135.9" r=".5"/>
</g>
<g fill="none" stroke="#004000" stroke-width=".4">
<path d="M66.1 161.3v3.1"/>
<circle cx="66" cy="165.4" r="1"/>
</g>
<path d="M63.6 149.9h5v3.8l-2.5 2.6-2.5-2.6z" fill-rule="evenodd" fill="#0000c0" stroke="#000080" stroke-width=".4"/>
<path d="M66.1 156.3v5" fill="none" stroke="#800000" stroke-width=".4"/>
<circle cx="68.6" cy="156.3" r="1" fill="#400000" stroke="#f00" stroke-width=".23"/>
<path d="M68.1 156.3h1M68.1 156.3l.3 .2M68.4 156l-.3 .3M68.9 156l.2 .3M69.1 156.3l-.2 .2" fill="none" stroke="#f00" stroke-width=".23"/>
<g fill="none" stroke="#004000" stroke-width=".4">
<path d="M55.9 161.3v3.1"/>
<circle cx="55.9" cy="165.4" r="1"/>
</g>
<path d="M53.4 149.9h5.1v3.8l-2.6 2.6-2.5-2.6z" fill-rule="evenodd" fill="#0000c0" stroke="#000080" stroke-width=".4"/>
<path d="M55.9 156.3v5" fill="none" stroke="#800000" stroke-width=".4"/>
<circle cx="58.4" cy="156.3" r="1" fill="#400000" stroke="#f00" stroke-width=".23"/>
<path d="M58 156.3h1M58 156.3l.2 .2M58.2 156l-.2 .3M58.7 156l.3 .3M59 156.3l-.3 .2" fill="none" stroke="#f00" stroke-width=".23"/>
<g fill="none" stroke="#004000" stroke-width=".4">
<path d="M45.8 161.3v3.1"/>
<circle cx="45.7" cy="165.4" r="1"/>
</g>
<path d="M43.2 149.9h5.1v3.8l-2.5 2.6-2.6-2.6z" fill-rule="evenodd" fill="#0000c0" stroke="#000080" stroke-width=".4"/>
<path d="M45.8 156.3v5" fill="none" stroke="#800000" stroke-width=".4"/>
<circle cx="48.3" cy="156.3" r="1" fill="#400000" stroke="#f00" stroke-width=".23"/>
<path d="M47.8 156.3h1M47.8 156.3l.3 .2M48.1 156l-.3 .3M48.6 156l.2 .3M48.8 156.3l-.2 .2" fill="none" stroke="#f00" stroke-width=".23"/>
<g fill="none" stroke="#004000" stroke-width=".4">
<path d="M35.6 161.3v3.1"/>
<circle cx="35.6" cy="165.4" r="1"/>
</g>
<path d="M33.1 149.9h5.1v3.8l-2.6 2.6-2.5-2.6z" fill-rule="evenodd" fill="#0000c0" stroke="#000080" stroke-width=".4"/>
<path d="M35.6 156.3v5" fill="none" stroke="#800000" stroke-width=".4"/>
<circle cx="38.1" cy="156.3" r="1" fill="#400000" stroke="#f00" stroke-width=".23"/>
<path d="M37.6 156.3h1.1M37.6 156.3l.3 .2M37.9 156l-.3 .3M38.4 156l.3 .3M38.7 156.3l-.3 .2" fill="none" stroke="#f00" stroke-width=".23"/>
<path d="M30.5 138.5h40.7v33h-40.7zM73.7 123.2h43.2v48.3h-43.2z" fill="none" stroke="#000080" stroke-width=".45"/>
<path d="M24.2 16.6v-2.6h20.3l-20.3 20.3 20.3 20.4 20.3-20.4h-20.3" fill="none" stroke="#000" stroke-width="1.5"/>
<path d="M6.4 34.3h12.7M11.5 26.7h12.7M11.5 42h12.7" fill="none" stroke="#000" stroke-width=".5"/>
<text font-size="22" x="13.1" y="72.1">Grígora</text>
<g font-size="6.9" fill="#800000">
<text x="80.2" y="16.9">Controller - ATmega128</text>
<text x="169.1" y="16.9">WiFi</text>
<text x="202.1" y="14.4">Neon</text>
<text x="247.8" y="16.9">Wheels</text>
<text x="181.8" y="55">RC</text>
<text x="202.1" y="65.2">Auto/Manual</text>
<text x="247.8" y="75.4">JoyStick</text>
<text x="291" y="75.4">Lifter</text>
<text x="15.4" y="83">Auto Guided Vehicle</text>
<text x="15.4" y="93.2">Version: 1.0.0</text>
<text x="222.4" y="90.6">Reset</text>
<text x="204.6" y="116">Charger</text>
<text x="255.4" y="116">Battery</text>
<text x="283.4" y="116">Indication</text>
<text x="77.6" y="128.7">Avoidance</text>
<text x="120.8" y="128.7">Alarm</text>
<text x="146.2" y="136.4">Stepper</text>
<text x="41.3" y="144.5">IR Array</text>
</g>
<g font-size="4.8" fill="#c0c0c0">
<text x="34.3" y="151.4" transform="rotate(90 34.3 151.4)">0</text>
<text x="44.4" y="151.4" transform="rotate(90 44.4 151.4)">0</text>
<text x="54.5" y="151.4" transform="rotate(90 54.5 151.4)">0</text>
<text x="64.7" y="151.4" transform="rotate(90 64.7 151.4)">0</text>
</g>
<g font-size="3.4">
<text x="186.6" y="13.2">M1</text>
<text x="92.6" y="20.8">U1</text>
<text x="231.9" y="22.7">L1</text>
<text x="293.7" y="25.9">U2</text>
<text x="212.1" y="34.4">R4</text>
<text x="223.8" y="39.4">Q3</text>
<text x="174.1" y="57.7">HC1</text>
<text x="250.5" y="84.3">RV3</text>
<text x="273.4" y="84.3">RV1</text>
<text x="298.8" y="84.3">RV2</text>
<text x="206.9" y="96">R5</text>
<text x="245.9" y="128.3">RL1</text>
<text x="303.1" y="130.4">D2</text>
<text x="77.4" y="132.1">U3</text>
<text x="214.9" y="133.4">D1</text>
<text x="132" y="141.5">BUZ1</text>
<text x="167.3" y="142.6">TB6600</text>
<text x="264.1" y="142.5">RV5</text>
<text x="301" y="141">R3</text>
<text x="124.5" y="146.1">R6</text>
<text x="209.5" y="146.8">R1</text>
<text x="230.2" y="146.1">Q1</text>
<text x="288.3" y="146.1">R2</text>
<text x="264.6" y="152.3" transform="rotate(-90 264.6 152.3)">RV4</text>
<text x="300" y="153.7">Q2</text>
<text x="133.7" y="158.8">Q4</text>
</g>
<g font-size="2.8" fill="#fff">
<text x="175.5" y="65.1" transform="rotate(90 175.5 65.1)">www.TheEngineeringProjects.com</text>
<text x="178.3" y="101" transform="rotate(90 178.3 101)">State</text>
<text x="180.6" y="101.5" transform="rotate(90 180.6 101.5)">RXD</text>
<text x="183.1" y="101.6" transform="rotate(90 183.1 101.6)">TXD</text>
<text x="185.9" y="101.6" transform="rotate(90 185.9 101.6)">GND</text>
<text x="188.4" y="102.3" transform="rotate(90 188.4 102.3)">Vcc</text>
<text x="191.2" y="102.3" transform="rotate(90 191.2 102.3)">Key</text>
</g>
<g font-size="2.4">
<text x="219.8" y="12.2">+12V</text>
<text x="280.7" y="17.3">+12V</text>
<text x="87.9" y="23.8">20</text>
<text x="141" y="23.8">25</text>
<text x="210.3" y="22.9" transform="rotate(-90 210.3 22.9)">NEON</text>
<text x="76.8" y="24.9">reset</text>
<text x="87.9" y="28.9">24</text>
<text x="94" y="24.9">RESET</text>
<text x="94" y="30">XTAL1</text>
<text x="121.8" y="30">PD2/RXD1/INT2</text>
<text x="123.1" y="27.4">PD1/SDA/INT1</text>
<text x="123.3" y="24.9">PD0/SCL/INT0</text>
<text x="141" y="26.3">26</text>
<text x="141" y="28.9">27</text>
<text x="149.9" y="30">BL_TX</text>
<text x="149.9" y="24.9">A/M</text>
<text x="170.8" y="27.4">CSN</text>
<text x="171" y="30">SCK</text>
<text x="172.4" y="24.9">CE</text>
<text x="188" y="24.9">CE</text>
<text x="188" y="30">SCK</text>
<text x="188" y="27.4">CSN</text>
<text x="231.8" y="25.7">12V</text>
<text x="231.8" y="28.2">NEON</text>
<text x="273.7" y="26.3">9</text>
<text x="283.9" y="26.3">4</text>
<text x="87.9" y="31.4">23</text>
<text x="94" y="32.5">XTAL2</text>
<text x="122" y="32.5">PD3/TXD1/INT3</text>
<text x="127.9" y="35">PD4/ICP1</text>
<text x="141" y="31.4">28</text>
<text x="141" y="33.9">29</text>
<text x="149.9" y="32.5">BL_RX</text>
<text x="149.9" y="35">DIR+</text>
<text x="170" y="32.5">MOSI</text>
<text x="170" y="35">MISO</text>
<text x="188" y="32.5">MOSI</text>
<text x="188" y="35">MISO</text>
<text x="248.3" y="32.5">IN1</text>
<text x="248.3" y="35">IN2</text>
<text x="259.3" y="31.4">5</text>
<text x="259.3" y="33.9">7</text>
<text x="264.2" y="32.5">IN1</text>
<text x="264.2" y="35">IN2</text>
<text x="270.9" y="32.4">VCC</text>
<text x="281.9" y="32.4">VS</text>
<text x="286.5" y="35">OUT1</text>
<text x="296" y="33.9">2</text>
<text x="87.9" y="41.6">49</text>
<text x="87.9" y="39">50</text>
<text x="87.9" y="36.5">51</text>
<text x="94" y="40.1">PA1/AD1</text>
<text x="94" y="37.6">PA0/AD0</text>
<text x="127.1" y="37.6">PD5/XCK1</text>
<text x="130.1" y="40.1">PD6/T1</text>
<text x="141" y="36.5">30</text>
<text x="141" y="39">31</text>
<text x="141" y="41.6">32</text>
<text x="149.9" y="40.1">NEON</text>
<text x="149.9" y="37.6">PUL+</text>
<text x="171.6" y="37.6">IRQ</text>
<text x="178.9" y="41.5">NRF24L01 MODULE</text>
<text x="188" y="37.6">IRQ</text>
<text x="212.1" y="37.3">330R</text>
<text x="248.3" y="37.6">IN3</text>
<text x="248.3" y="40.1">IN4</text>
<text x="258.1" y="36.5">10</text>
<text x="258.1" y="39">12</text>
<text x="259.3" y="41.6">6</text>
<text x="264.2" y="37.6">IN3</text>
<text x="264.2" y="40.1">IN4</text>
<text x="286.5" y="40.1">OUT2</text>
<text x="296" y="39">3</text>
<text x="87.9" y="46.6">47</text>
<text x="87.9" y="44.1">48</text>
<text x="94" y="47.7">PA4/AD4</text>
<text x="94" y="45.2">PA3/AD3</text>
<text x="94" y="42.7">PA2/AD2</text>
<text x="123" y="47.7">PE0/RXD0/PDI</text>
<text x="130.1" y="42.7">PD7/T2</text>
<text x="141" y="46.6">2</text>
<text x="149.9" y="47.7">IR0</text>
<text x="149.9" y="42.7">ALARM</text>
<text x="223.8" y="42.3">BC547</text>
<text x="247.2" y="42.7">ENA</text>
<text x="247.2" y="45.2">ENB</text>
<text x="258.3" y="44.1">11</text>
<text x="264.2" y="42.7">ENA</text>
<text x="264.2" y="45.2">ENB</text>
<text x="286.5" y="45.2">OUT3</text>
<text x="296" y="44.1">13</text>
<text x="87.9" y="51.7">45</text>
<text x="87.9" y="49.2">46</text>
<text x="94" y="52.8">PA6/AD6</text>
<text x="94" y="50.3">PA5/AD5</text>
<text x="122" y="52.8">PE2/XCK0/AIN0</text>
<text x="122.1" y="50.3">PE1/TXD0/PDO</text>
<text x="141" y="49.2">3</text>
<text x="141" y="51.7">4</text>
<text x="149.9" y="52.8">IR2</text>
<text x="149.9" y="50.3">IR1</text>
<text x="258.1" y="51.7">15</text>
<text x="259.3" y="49.2">1</text>
<text x="264.2" y="50.3">SENSA</text>
<text x="264.2" y="52.8">SENSB</text>
<text x="275.8" y="52.9">GND</text>
<text x="286.5" y="50.3">OUT4</text>
<text x="296" y="49.2">14</text>
<text x="87.9" y="59.3">10</text>
<text x="87.9" y="54.3">44</text>
<text x="94" y="55.4">PA7/AD7</text>
<text x="121.8" y="55.4">PE3/OC3A/AIN1</text>
<text x="121.8" y="57.9">PE4/OC3B/INT4</text>
<text x="141" y="54.3">5</text>
<text x="141" y="56.8">6</text>
<text x="141" y="59.3">7</text>
<text x="149.9" y="57.9">ECHO</text>
<text x="149.9" y="55.4">IR3</text>
<text x="278.8" y="59.1">8</text>
<text x="283.5" y="56.8">DBH-1A</text>
<text x="76" y="65.5">MOSI</text>
<text x="76.8" y="60.4">CSN</text>
<text x="77" y="63">SCK</text>
<text x="87.9" y="64.4">12</text>
<text x="88.1" y="61.9">11</text>
<text x="94" y="60.4">PB0/SS</text>
<text x="94" y="63">PB1/SCK</text>
<text x="94" y="65.5">PB2/MOSI</text>
<text x="121.7" y="60.4">PE5/OC3C/INT5</text>
<text x="122.9" y="65.5">PE7/ICP3/INT7</text>
<text x="125.1" y="63">PE6/T3/INT6</text>
<text x="141" y="61.9">8</text>
<text x="141" y="64.4">9</text>
<text x="149.9" y="65.5">CE</text>
<text x="149.9" y="63">IRQ</text>
<text x="149.9" y="60.4">TRIG</text>
<text x="174.1" y="60.7">BLUETOOTH HC-05</text>
<text x="76" y="68.1">MISO</text>
<text x="78.1" y="70.6">IN1</text>
<text x="87.9" y="67">13</text>
<text x="87.9" y="69.5">14</text>
<text x="87.9" y="72">15</text>
<text x="94" y="68.1">PB3/MISO</text>
<text x="94" y="70.6">PB4/OC0</text>
<text x="127.2" y="70.6">PF0/ADC0</text>
<text x="141" y="72">60</text>
<text x="141" y="69.5">61</text>
<text x="149.9" y="70.6">UP/DOWN</text>
<text x="78.1" y="73.1">IN2</text>
<text x="78.1" y="75.7">IN3</text>
<text x="87.9" y="74.6">16</text>
<text x="87.9" y="77.1">17</text>
<text x="94" y="73.1">PB5/OC1A</text>
<text x="94" y="75.7">PB6/OC1B</text>
<text x="127.2" y="75.7">PF2/ADC2</text>
<text x="127.2" y="73.1">PF1/ADC1</text>
<text x="141" y="77.1">58</text>
<text x="141" y="74.6">59</text>
<text x="149.9" y="73.1">LEFT/RIGHT</text>
<text x="149.9" y="75.7">LIFTER_U/D</text>
<text x="204.7" y="73.1">A/M</text>
<text x="78.1" y="78.2">IN4</text>
<text x="87.9" y="82.2">35</text>
<text x="94" y="78.2">PB7/OC2/OC1C</text>
<text x="94" y="83.3">PC0/A8</text>
<text x="122.2" y="83.3">PF5/ADC5/TMS</text>
<text x="122.3" y="80.8">PF4/ADC4/TCK</text>
<text x="127.2" y="78.2">PF3/ADC3</text>
<text x="141" y="82.2">56</text>
<text x="141" y="79.7">57</text>
<text x="149.9" y="78.2">BAT_SEN</text>
<text x="149.9" y="80.8">BAT_CHEN</text>
<text x="149.9" y="83.3">BAT_IND</text>
<text x="87.9" y="84.7">36</text>
<text x="87.9" y="87.3">37</text>
<text x="87.9" y="89.8">38</text>
<text x="94" y="85.8">PC1/A9</text>
<text x="94" y="88.4">PC2/A10</text>
<text x="122.1" y="85.8">PF6/ADC6/TDO</text>
<text x="123.2" y="88.4">PF7/ADC7/TDI</text>
<text x="141" y="87.3">54</text>
<text x="141" y="84.7">55</text>
<text x="87.9" y="92.4">39</text>
<text x="87.9" y="94.9">40</text>
<text x="94" y="90.9">PC3/A11</text>
<text x="94" y="93.5">PC4/A12</text>
<text x="128.9" y="93.5">PG0/WR</text>
<text x="141" y="92.4">33</text>
<text x="141" y="94.9">34</text>
<text x="217.9" y="91.5" transform="rotate(-90 217.9 91.5)">reset</text>
<text x="254.1" y="90.9">UP/DOWN</text>
<text x="274.4" y="90.9">LEFT/RIGHT</text>
<text x="299.8" y="90.9">LIFTER_U/D</text>
<text x="87.9" y="97.4">41</text>
<text x="87.9" y="100">42</text>
<text x="94" y="96">PC5/A13</text>
<text x="94" y="98.5">PC6/A14</text>
<text x="94" y="101.1">PC7/A15</text>
<text x="125.4" y="101.1">PG3/TOSC2</text>
<text x="128.5" y="98.5">PG2/ALE</text>
<text x="129.4" y="96">PG1/RD</text>
<text x="141" y="100">18</text>
<text x="141" y="97.4">43</text>
<text x="149.9" y="101.1">ENA</text>
<text x="206.9" y="101">10k</text>
<text x="250.4" y="97.4">1k</text>
<text x="273.3" y="97.4">1k</text>
<text x="298.7" y="97.4">1k</text>
<text x="87.9" y="105.1">62</text>
<text x="87.9" y="107.6">64</text>
<text x="94" y="106.2">AREF</text>
<text x="125.4" y="103.6">PG4/TOSC1</text>
<text x="141" y="102.5">19</text>
<text x="141" y="107.6">1</text>
<text x="149.9" y="103.6">ENB</text>
<text x="92.6" y="112.6">ATMEGA128</text>
<text x="94" y="108.7">AVCC</text>
<text x="132.9" y="108.7">PEN</text>
<text x="238.8" y="113.8">+12V</text>
<text x="191.8" y="122.7">BL_TX</text>
<text x="191.8" y="125.2">BL_TX</text>
<text x="129.6" y="131.6">+12v</text>
<text x="245.9" y="131.3">12V</text>
<text x="264.9" y="129.5" transform="rotate(-90 264.9 129.5)">BAT_SEN</text>
<text x="82.4" y="132.6">HCSR04</text>
<text x="214.9" y="136.4">1N4007</text>
<text x="286.5" y="133.4" transform="rotate(-90 286.5 133.4)">BAT_IND</text>
<text x="303" y="133.3">LED-RED</text>
<text x="125.2" y="139.7" transform="rotate(-90 125.2 139.7)">ALARM</text>
<text x="155" y="141.7">+12V</text>
<text x="205.2" y="142.2" transform="rotate(-90 205.2 142.2)">BAT_CHEN</text>
<text x="261.5" y="142.9">1k</text>
<text x="301" y="144">330R</text>
<text x="90.9" y="149.9" transform="rotate(-90 90.9 149.9)">GND</text>
<text x="93.5" y="149.9" transform="rotate(-90 93.5 149.9)">TR</text>
<text x="96" y="149.9" transform="rotate(-90 96 149.9)">ECHO</text>
<text x="98.5" y="149.9" transform="rotate(-90 98.5 149.9)">VCC</text>
<text x="124.5" y="149.1">330R</text>
<text x="148.1" y="148.6" transform="rotate(-90 148.1 148.6)">PUL+</text>
<text x="150.6" y="148.6" transform="rotate(-90 150.6 148.6)">DIR+</text>
<text x="161.3" y="149.3">EN-</text>
<text x="161.3" y="146.8">VSS</text>
<text x="171.9" y="146.8">B-</text>
<text x="230.1" y="149.1">BC547</text>
<text x="288.3" y="149.1">330R</text>
<text x="92.1" y="154.9" transform="rotate(-90 92.1 154.9)">5</text>
<text x="94.7" y="154.9" transform="rotate(-90 94.7 154.9)">3</text>
<text x="97.2" y="154.9" transform="rotate(-90 97.2 154.9)">2</text>
<text x="99.7" y="154.9" transform="rotate(-90 99.7 154.9)">1</text>
<text x="131.9" y="152">BUZZER</text>
<text x="161.3" y="151.9">EN+</text>
<text x="161.3" y="154.4">DIR-</text>
<text x="171.4" y="151.9">B+</text>
<text x="209.4" y="151.8">330R</text>
<text x="133.6" y="161.8">BC547</text>
<text x="161.3" y="157">DIR+</text>
<text x="161.3" y="159.5">PUL-</text>
<text x="171.9" y="159.5">A-</text>
<text x="261.9" y="158.4">1k</text>
<text x="300" y="156.7">BC547</text>
<text x="93.5" y="167.7" transform="rotate(-90 93.5 167.7)">TRIG</text>
<text x="161.3" y="162">PUL+</text>
<text x="161.3" y="164.6">GND</text>
<text x="171.4" y="164.6">A+</text>
<text x="36.3" y="170.9" transform="rotate(-90 36.3 170.9)">IR0</text>
<text x="46.5" y="170.9" transform="rotate(-90 46.5 170.9)">IR1</text>
<text x="56.6" y="170.9" transform="rotate(-90 56.6 170.9)">IR2</text>
<text x="66.8" y="170.9" transform="rotate(-90 66.8 170.9)">IR3</text>
<text x="96" y="168.7" transform="rotate(-90 96 168.7)">ECHO</text>
<text x="157.1" y="168.7">CCT001</text>
</g>
<text font-size="2.4" fill="#fff" x="186.8" y="78" transform="rotate(90 186.8 78)">HC-05</text>
<text font-size="2.4" fill="#0f0" x="93.3" y="139.2">50.0</text>
<text font-size="2.4" fill="#008000" x="185.5" y="152.4" transform="rotate(90 185.5 152.4)">+88.8</text>
<g font-size="2.4" fill="#800000">
<text x="261.7" y="170.9">RV4 for simulation</text>
<text x="261.7" y="168.3">BAT_SEN &lt;= 4V</text>
</g>
<g font-size="1.6" fill="#c00000">
<text x="248.2" y="94.5" transform="rotate(-90 248.2 94.5)">100%</text>
<text x="271.1" y="94.2" transform="rotate(-90 271.1 94.2)">50%</text>
<text x="296.5" y="94.2" transform="rotate(-90 296.5 94.2)">50%</text>
<text x="268.2" y="135.4" transform="rotate(-180 268.2 135.4)">69%</text>
<text x="259.6" y="155.1" transform="rotate(-90 259.6 155.1)">50%</text>
</g>
<text font-size="1.2" fill="#fff" x="184.9" y="79" transform="rotate(90 184.9 79)">Bluetooth</text>
</svg>
